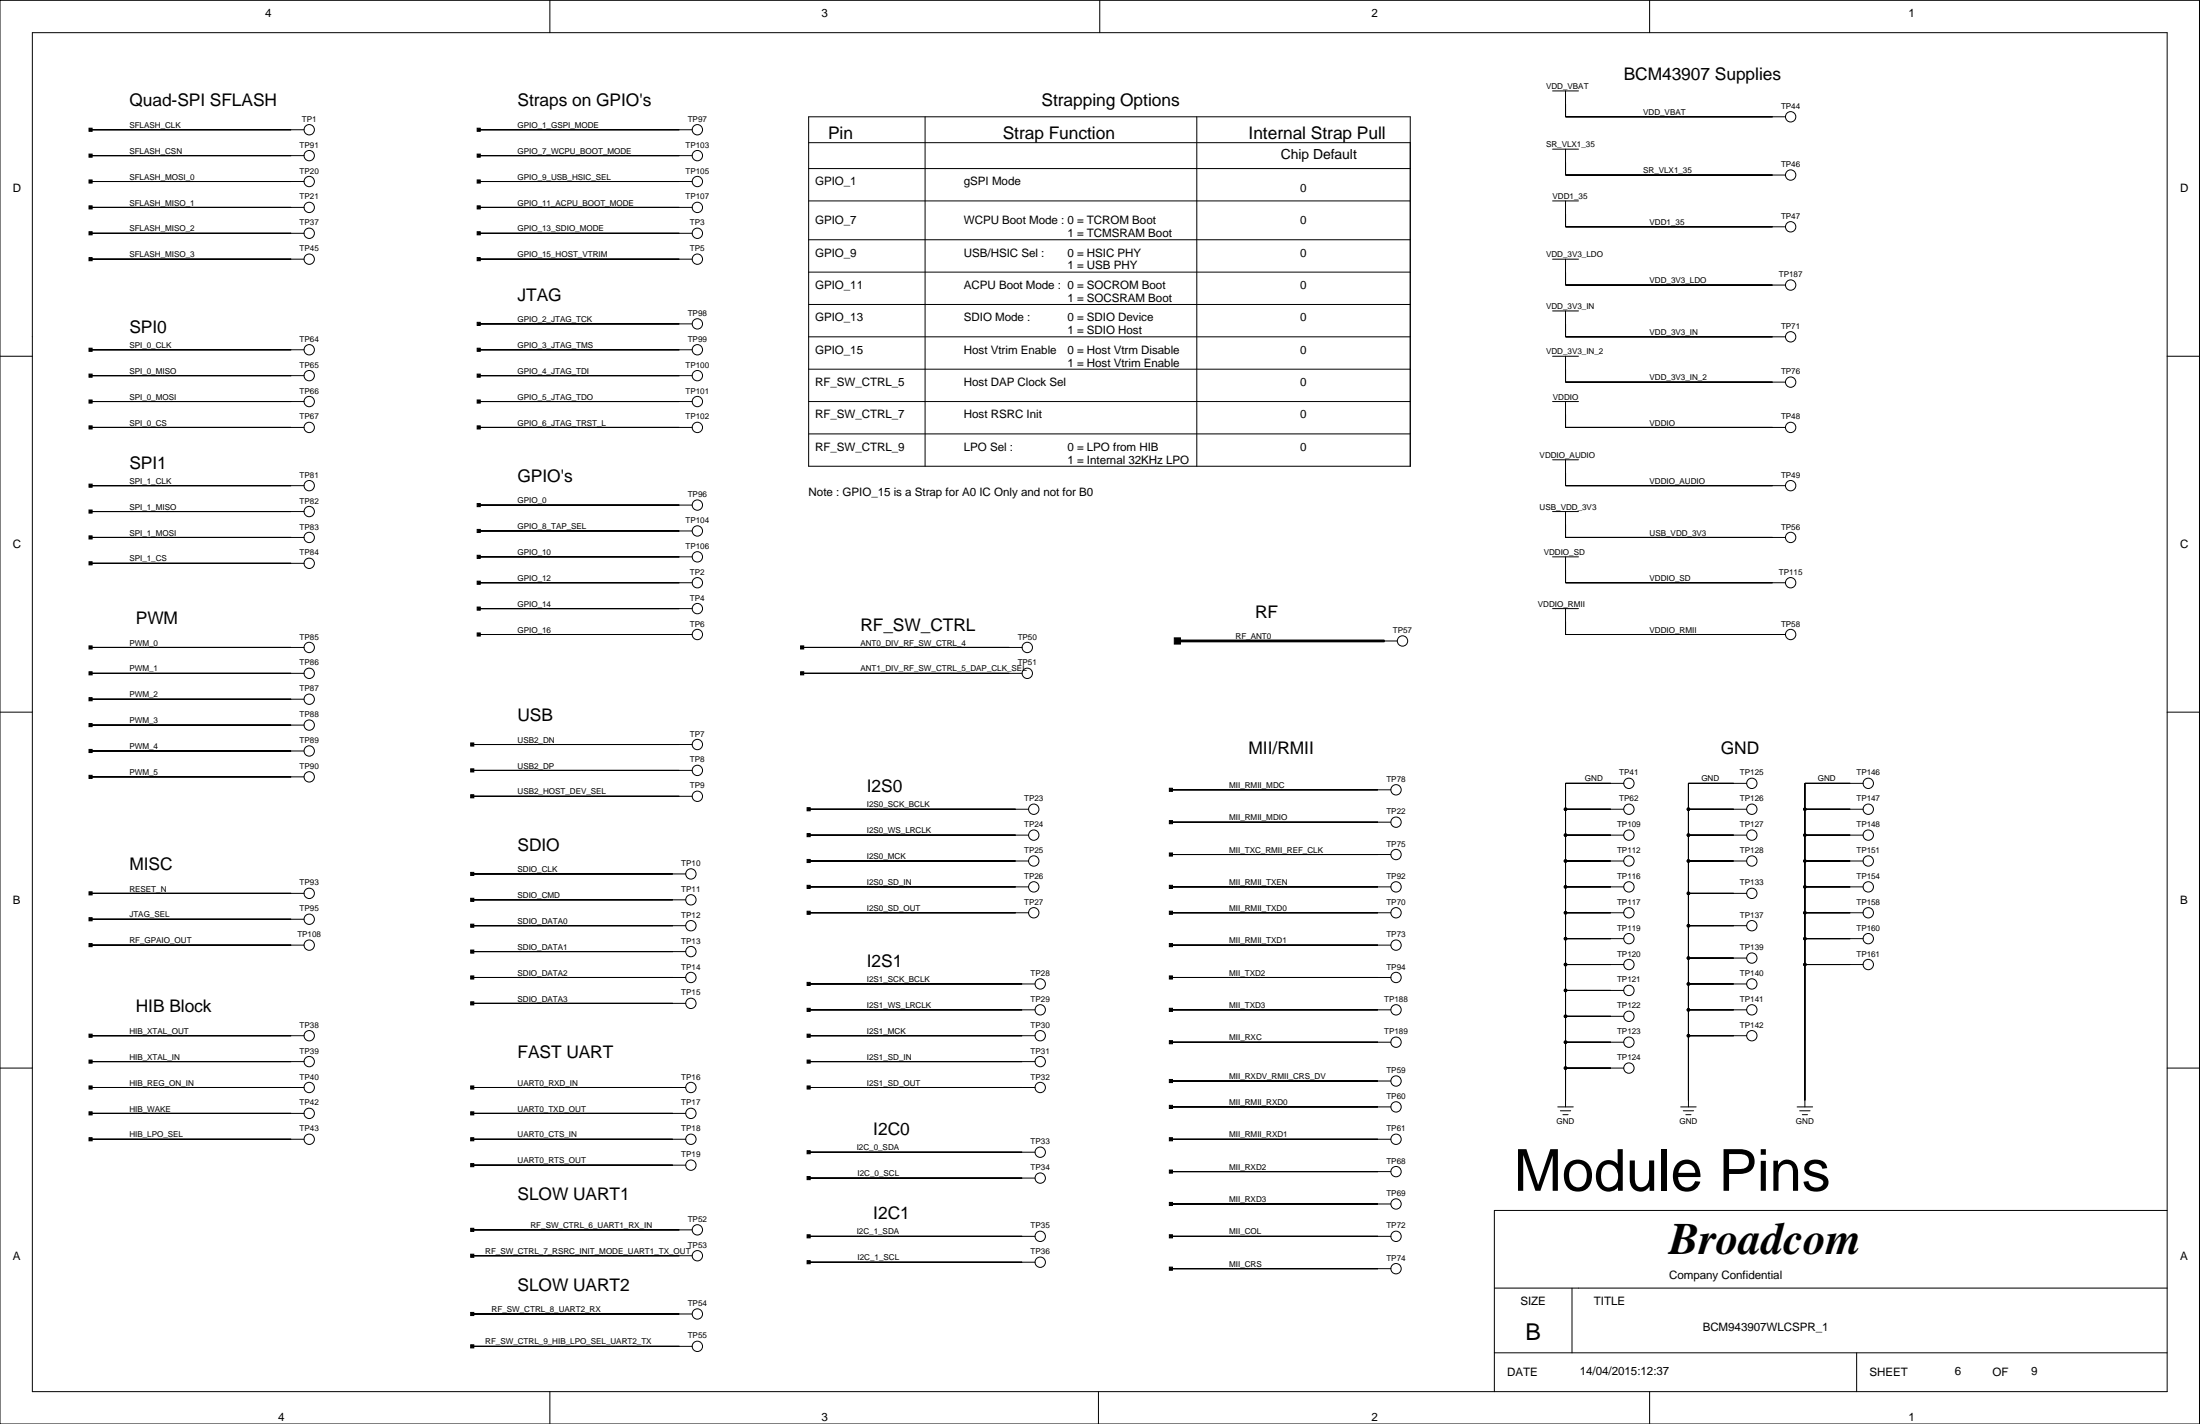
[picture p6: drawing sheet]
<svg xmlns="http://www.w3.org/2000/svg" width="432mm" height="279mm" viewBox="0 0 432 279" stroke-linecap="round" stroke-linejoin="round" font-family="sans-serif">
<g fill="none" stroke="#000" stroke-width=".2">
<path d="M0 .1h431.7v279.3h-431.7zM6.3 6.4h419.1v266.7h-419.1zM107.9 .1v6.3M215.9 .1v6.3M304.7 17.8h5.1M307.3 17.8v5.1h43.1M323.8 .1v6.3M17.8 25.5h41.9M17.8 35.6h41.9M17.8 30.5h41.9M94 25.5h41.9M94 35.6h41.9"/>
<path d="M94 30.5h41.9M158.7 22.9h118.1v68.6h-118.1zM158.7 28h118.1M158.7 33.1h118.1M158.7 39.4h118.1M181.6 22.9v68.6M234.9 22.9v68.6M304.7 39.4h5.1M304.7 29.3h5.1M307.3 29.3v5h43.1M307.3 39.4v5.1h43.1M17.8 40.7h41.9"/>
<path d="M17.8 45.8h41.9M17.8 50.9h41.9M94 40.7h41.9M94 45.8h41.9M94 50.9h41.9M158.7 47h118.1M158.7 53.4h118.1M158.7 59.7h118.1M304.7 50.9h5.1M307.3 50.9v5h43.1M0 69.9h6.3M17.8 68.6h41.9"/>
<path d="M17.8 73.7h41.9M17.8 78.8h41.9M94 68.6h41.9M94 73.7h41.9M94 78.8h41.9M94 63.5h41.9M158.7 78.8h118.1M158.7 66.1h118.1M158.7 72.4h118.1M304.7 69.9h5.1M304.7 78.8h5.1M304.7 61h5.1"/>
<path d="M307.3 78.8v5.1h43.1M307.3 61v5.1h43.1M307.3 69.9v5.1h43.1M425.4 69.9h6.3M17.8 95.3h41.9M17.8 83.9h41.9M94 83.9h41.9M94 99.1h41.9M158.7 85.1h118.1M304.7 90.2h5.1M307.3 90.2v5.1h43.1M17.8 110.5h41.9"/>
<path d="M17.8 100.4h41.9M17.8 105.4h41.9M94 109.3h41.9M94 104.2h41.9M94 114.3h41.9M94 119.4h41.9M304.7 100.4h5.1M304.7 109.3h5.1M304.7 119.4h5.1M307.3 100.4v5h43.1M307.3 109.3v5h43.1M307.3 119.4v5.1h43.1"/>
<path d="M0 139.7h6.3M17.8 132.1h41.9M17.8 127h41.9M17.8 137.2h41.9M94 124.5h41.9M157.4 132.1h43.2M157.4 127h43.2M271.7 125.8h2.6M425.4 139.7h6.3M17.8 152.4h41.9M17.8 142.3h41.9M17.8 147.3h41.9"/>
<path d="M92.7 151.2h43.2M92.7 156.2h43.2M92.7 146.1h43.2M158.7 158.8h43.2M229.8 155h43.2M307.3 158.8h11.4M318.7 153.7h-11.4v63.5M331.4 158.8h11.4M342.8 153.7h-11.4v63.5M354.2 158.8h11.5M365.7 153.7h-11.5v63.5M17.8 175.3h41.9"/>
<path d="M92.7 176.6h41.9M92.7 171.5h41.9M158.7 168.9h43.2M158.7 174h43.2M158.7 179.1h43.2M158.7 163.9h43.2M229.8 174h43.2M229.8 179.1h43.2M229.8 161.3h43.2M229.8 167.7h43.2M307.3 168.9h11.4M307.3 174h11.4"/>
<path d="M307.3 179.1h11.4M307.3 163.9h11.4M331.4 175.3h11.4M331.4 168.9h11.4M331.4 163.9h11.4M354.2 168.9h11.5M354.2 174h11.5M354.2 179.1h11.5M354.2 163.9h11.5M17.8 180.4h41.9M17.8 185.4h41.9M92.7 191.8h41.9"/>
<path d="M92.7 181.6h41.9M92.7 196.9h41.9M92.7 186.7h41.9M158.7 193.1h44.5M158.7 198.1h44.5M229.8 191.8h43.2M229.8 198.1h43.2M229.8 185.4h43.2M307.3 184.2h11.4M307.3 189.3h11.4M307.3 194.3h11.4M307.3 199.4h11.4"/>
<path d="M331.4 181.6h11.4M331.4 193.1h11.4M331.4 198.1h11.4M331.4 188h11.4M354.2 184.2h11.5M354.2 189.3h11.5M0 209.6h6.3M17.8 213.4h41.9M17.8 218.5h41.9M17.8 203.2h41.9M17.8 208.3h41.9M92.7 213.4h41.9"/>
<path d="M92.7 218.5h41.9M158.7 213.4h44.5M158.7 203.2h44.5M158.7 208.3h44.5M229.8 217.2h43.2M229.8 204.5h43.2M229.8 212.1h43.2M305.7 217.2h3.1M306.3 217.9h2M306.8 218.7h1M307.3 209.6h11.4M307.3 204.5h11.4"/>
<path d="M329.9 217.2h3M330.4 217.9h2M330.9 218.7h1M331.4 203.2h11.4M352.7 217.2h3.1M353.2 217.9h2.1M353.7 218.7h1.1M425.4 209.6h6.3M17.8 223.5h41.9M92.7 228.6h41.9M92.7 223.5h41.9M158.7 231.2h44.5"/>
<path d="M158.7 226.1h44.5M229.8 223.5h43.2M229.8 229.9h43.2M229.8 236.2h43.2M425.4 237.5h-132.1v35.6M92.7 246.4h43.2M92.7 241.3h43.2M92.7 257.8h43.2M158.7 242.6h44.5M158.7 247.7h44.5M229.8 242.6h43.2M229.8 248.9h43.2"/>
<path d="M293.3 252.7h132.1M308.5 252.7v12.7M92.7 264.2h43.2M107.9 273.1v6.3M215.6 273.1v6.3M293.3 265.4h132.1M323.8 273.1v6.3M364.4 265.4v7.7"/>
<circle cx="60.7" cy="30.5" r="1.02"/>
<circle cx="60.7" cy="35.6" r="1.02"/>
<circle cx="60.7" cy="25.5" r="1.02"/>
<circle cx="136.9" cy="30.5" r="1.02"/>
<circle cx="136.9" cy="35.6" r="1.02"/>
<circle cx="136.9" cy="25.5" r="1.02"/>
<circle cx="351.5" cy="22.9" r="1.02"/>
<circle cx="351.5" cy="34.3" r="1.02"/>
<circle cx="60.7" cy="50.9" r="1.02"/>
<circle cx="60.7" cy="40.7" r="1.02"/>
<circle cx="60.7" cy="45.8" r="1.02"/>
<circle cx="136.9" cy="50.9" r="1.02"/>
<circle cx="136.9" cy="40.7" r="1.02"/>
<circle cx="136.9" cy="45.8" r="1.02"/>
<circle cx="351.5" cy="44.5" r="1.02"/>
<circle cx="351.5" cy="55.9" r="1.02"/>
<circle cx="60.7" cy="78.8" r="1.02"/>
<circle cx="60.7" cy="68.6" r="1.02"/>
<circle cx="60.7" cy="73.7" r="1.02"/>
<circle cx="136.9" cy="78.8" r="1.02"/>
<circle cx="136.9" cy="63.5" r="1.02"/>
<circle cx="136.9" cy="68.6" r="1.02"/>
<circle cx="136.9" cy="73.7" r="1.02"/>
<circle cx="351.5" cy="66.1" r="1.02"/>
<circle cx="351.5" cy="75" r="1.02"/>
<circle cx="60.7" cy="83.9" r="1.02"/>
<circle cx="60.7" cy="95.3" r="1.02"/>
<circle cx="136.9" cy="83.9" r="1.02"/>
<circle cx="136.9" cy="99.1" r="1.02"/>
<circle cx="351.5" cy="83.9" r="1.02"/>
<circle cx="351.5" cy="95.3" r="1.02"/>
<circle cx="60.7" cy="100.4" r="1.02"/>
<circle cx="60.7" cy="105.4" r="1.02"/>
<circle cx="60.7" cy="110.5" r="1.02"/>
<circle cx="136.9" cy="114.3" r="1.02"/>
<circle cx="136.9" cy="119.4" r="1.02"/>
<circle cx="136.9" cy="104.2" r="1.02"/>
<circle cx="136.9" cy="109.3" r="1.02"/>
<circle cx="351.5" cy="114.3" r="1.02"/>
<circle cx="351.5" cy="105.4" r="1.02"/>
<circle cx="60.7" cy="127" r="1.02"/>
<circle cx="60.7" cy="132.1" r="1.02"/>
<circle cx="60.7" cy="137.2" r="1.02"/>
<circle cx="136.9" cy="124.5" r="1.02"/>
<circle cx="201.6" cy="127" r="1.02"/>
<circle cx="201.6" cy="132.1" r="1.02"/>
<circle cx="275.3" cy="125.8" r="1.02"/>
<circle cx="351.5" cy="124.5" r="1.02"/>
<circle cx="60.7" cy="142.3" r="1.02"/>
<circle cx="60.7" cy="147.3" r="1.02"/>
<circle cx="60.7" cy="152.4" r="1.02"/>
<circle cx="136.9" cy="156.2" r="1.02"/>
<circle cx="136.9" cy="151.2" r="1.02"/>
<circle cx="136.9" cy="146.1" r="1.02"/>
<circle cx="202.9" cy="158.8" r="1.02"/>
<circle cx="274" cy="155" r="1.02"/>
<circle cx="307.3" cy="158.8" r=".25"/>
<circle cx="319.7" cy="153.7" r="1.02"/>
<circle cx="319.7" cy="158.8" r="1.02"/>
<circle cx="331.4" cy="158.8" r=".25"/>
<circle cx="343.8" cy="153.7" r="1.02"/>
<circle cx="343.8" cy="158.8" r="1.02"/>
<circle cx="354.2" cy="158.8" r=".25"/>
<circle cx="366.7" cy="153.7" r="1.02"/>
<circle cx="366.7" cy="158.8" r="1.02"/>
<circle cx="60.7" cy="175.3" r="1.02"/>
<circle cx="135.6" cy="171.5" r="1.02"/>
<circle cx="135.6" cy="176.6" r="1.02"/>
<circle cx="202.9" cy="163.9" r="1.02"/>
<circle cx="202.9" cy="179.1" r="1.02"/>
<circle cx="202.9" cy="168.9" r="1.02"/>
<circle cx="202.9" cy="174" r="1.02"/>
<circle cx="274" cy="179.1" r="1.02"/>
<circle cx="274" cy="161.3" r="1.02"/>
<circle cx="274" cy="167.7" r="1.02"/>
<circle cx="274" cy="174" r="1.02"/>
<circle cx="307.3" cy="168.9" r=".25"/>
<circle cx="307.3" cy="179.1" r=".25"/>
<circle cx="307.3" cy="174" r=".25"/>
<circle cx="307.3" cy="163.9" r=".25"/>
<circle cx="319.7" cy="179.1" r="1.02"/>
<circle cx="319.7" cy="163.9" r="1.02"/>
<circle cx="319.7" cy="168.9" r="1.02"/>
<circle cx="319.7" cy="174" r="1.02"/>
<circle cx="331.4" cy="175.3" r=".25"/>
<circle cx="331.4" cy="168.9" r=".25"/>
<circle cx="331.4" cy="163.9" r=".25"/>
<circle cx="343.8" cy="163.9" r="1.02"/>
<circle cx="343.8" cy="168.9" r="1.02"/>
<circle cx="343.8" cy="175.3" r="1.02"/>
<circle cx="354.2" cy="174" r=".25"/>
<circle cx="354.2" cy="179.1" r=".25"/>
<circle cx="354.2" cy="163.9" r=".25"/>
<circle cx="354.2" cy="168.9" r=".25"/>
<circle cx="366.7" cy="179.1" r="1.02"/>
<circle cx="366.7" cy="163.9" r="1.02"/>
<circle cx="366.7" cy="168.9" r="1.02"/>
<circle cx="366.7" cy="174" r="1.02"/>
<circle cx="60.7" cy="185.4" r="1.02"/>
<circle cx="60.7" cy="180.4" r="1.02"/>
<circle cx="135.6" cy="191.8" r="1.02"/>
<circle cx="135.6" cy="196.9" r="1.02"/>
<circle cx="135.6" cy="181.6" r="1.02"/>
<circle cx="135.6" cy="186.7" r="1.02"/>
<circle cx="204.2" cy="193.1" r="1.02"/>
<circle cx="204.2" cy="198.1" r="1.02"/>
<circle cx="274" cy="191.8" r="1.02"/>
<circle cx="274" cy="185.4" r="1.02"/>
<circle cx="274" cy="198.1" r="1.02"/>
<circle cx="307.3" cy="189.3" r=".25"/>
<circle cx="307.3" cy="194.3" r=".25"/>
<circle cx="307.3" cy="199.4" r=".25"/>
<circle cx="307.3" cy="184.2" r=".25"/>
<circle cx="319.7" cy="199.4" r="1.02"/>
<circle cx="319.7" cy="184.2" r="1.02"/>
<circle cx="319.7" cy="189.3" r="1.02"/>
<circle cx="319.7" cy="194.3" r="1.02"/>
<circle cx="331.4" cy="193.1" r=".25"/>
<circle cx="331.4" cy="181.6" r=".25"/>
<circle cx="331.4" cy="188" r=".25"/>
<circle cx="331.4" cy="198.1" r=".25"/>
<circle cx="343.8" cy="193.1" r="1.02"/>
<circle cx="343.8" cy="198.1" r="1.02"/>
<circle cx="343.8" cy="181.6" r="1.02"/>
<circle cx="343.8" cy="188" r="1.02"/>
<circle cx="354.2" cy="189.3" r=".25"/>
<circle cx="354.2" cy="184.2" r=".25"/>
<circle cx="366.7" cy="184.2" r="1.02"/>
<circle cx="366.7" cy="189.3" r="1.02"/>
<circle cx="60.7" cy="213.4" r="1.02"/>
<circle cx="60.7" cy="203.2" r="1.02"/>
<circle cx="60.7" cy="218.5" r="1.02"/>
<circle cx="60.7" cy="208.3" r="1.02"/>
<circle cx="135.6" cy="213.4" r="1.02"/>
<circle cx="135.6" cy="218.5" r="1.02"/>
<circle cx="204.2" cy="213.4" r="1.02"/>
<circle cx="204.2" cy="203.2" r="1.02"/>
<circle cx="204.2" cy="208.3" r="1.02"/>
<circle cx="274" cy="204.5" r="1.02"/>
<circle cx="274" cy="217.2" r="1.02"/>
<circle cx="274" cy="212.1" r="1.02"/>
<circle cx="307.3" cy="209.6" r=".25"/>
<circle cx="307.3" cy="204.5" r=".25"/>
<circle cx="319.7" cy="204.5" r="1.02"/>
<circle cx="319.7" cy="209.6" r="1.02"/>
<circle cx="331.4" cy="203.2" r=".25"/>
<circle cx="343.8" cy="203.2" r="1.02"/>
<circle cx="60.7" cy="223.5" r="1.02"/>
<circle cx="135.6" cy="228.6" r="1.02"/>
<circle cx="135.6" cy="223.5" r="1.02"/>
<circle cx="204.2" cy="226.1" r="1.02"/>
<circle cx="204.2" cy="231.2" r="1.02"/>
<circle cx="274" cy="236.2" r="1.02"/>
<circle cx="274" cy="223.5" r="1.02"/>
<circle cx="274" cy="229.9" r="1.02"/>
<circle cx="136.9" cy="241.3" r="1.02"/>
<circle cx="136.9" cy="246.4" r="1.02"/>
<circle cx="136.9" cy="257.8" r="1.02"/>
<circle cx="204.2" cy="247.7" r="1.02"/>
<circle cx="204.2" cy="242.6" r="1.02"/>
<circle cx="274" cy="248.9" r="1.02"/>
<circle cx="274" cy="242.6" r="1.02"/>
<circle cx="136.9" cy="264.2" r="1.02"/>
</g>
<g fill="#000" stroke="#000" stroke-width=".2">
<path d="M17.5 25.2h.6v.6h-.6z" fill-rule="evenodd"/>
<path d="M17.5 35.3h.6v.6h-.6z" fill-rule="evenodd"/>
<path d="M17.5 30.2h.6v.6h-.6z" fill-rule="evenodd"/>
<path d="M17.8 25.5h39.3z" fill-rule="evenodd"/>
<path d="M17.8 35.6h39.3z" fill-rule="evenodd"/>
<path d="M17.8 30.5h39.3z" fill-rule="evenodd"/>
<path d="M93.7 25.2h.6v.6h-.6z" fill-rule="evenodd"/>
<path d="M93.7 30.2h.6v.6h-.6z" fill-rule="evenodd"/>
<path d="M93.7 35.3h.6v.6h-.6z" fill-rule="evenodd"/>
<path d="M94 25.5h39.3z" fill-rule="evenodd"/>
<path d="M94 30.5h39.3z" fill-rule="evenodd"/>
<path d="M94 35.6h39.3z" fill-rule="evenodd"/>
<path d="M307.3 20.4v2.5z" fill-rule="evenodd"/>
<path d="M307.3 31.8v2.5z" fill-rule="evenodd"/>
<path d="M307.3 22.9h40.6z" fill-rule="evenodd"/>
<path d="M307.3 34.3h40.6z" fill-rule="evenodd"/>
<path d="M17.5 40.4h.6v.6h-.6z" fill-rule="evenodd"/>
<path d="M17.5 45.5h.6v.6h-.6z" fill-rule="evenodd"/>
<path d="M17.5 50.5h.6v.7h-.6z" fill-rule="evenodd"/>
<path d="M17.8 40.7h39.3z" fill-rule="evenodd"/>
<path d="M17.8 45.8h39.3z" fill-rule="evenodd"/>
<path d="M17.8 50.9h39.3z" fill-rule="evenodd"/>
<path d="M93.7 45.5h.6v.6h-.6z" fill-rule="evenodd"/>
<path d="M93.7 40.4h.6v.6h-.6z" fill-rule="evenodd"/>
<path d="M93.7 50.5h.6v.7h-.6z" fill-rule="evenodd"/>
<path d="M94 45.8h39.3z" fill-rule="evenodd"/>
<path d="M94 40.7h39.3z" fill-rule="evenodd"/>
<path d="M94 50.9h39.3z" fill-rule="evenodd"/>
<path d="M307.3 42v2.5z" fill-rule="evenodd"/>
<path d="M307.3 53.4v2.5z" fill-rule="evenodd"/>
<path d="M307.3 44.5h40.6z" fill-rule="evenodd"/>
<path d="M307.3 55.9h40.6z" fill-rule="evenodd"/>
<path d="M17.5 68.3h.6v.6h-.6z" fill-rule="evenodd"/>
<path d="M17.5 73.4h.6v.6h-.6z" fill-rule="evenodd"/>
<path d="M17.5 78.5h.6v.6h-.6z" fill-rule="evenodd"/>
<path d="M17.8 68.6h39.3z" fill-rule="evenodd"/>
<path d="M17.8 73.7h39.3z" fill-rule="evenodd"/>
<path d="M17.8 78.8h39.3z" fill-rule="evenodd"/>
<path d="M93.7 63.2h.6v.7h-.6z" fill-rule="evenodd"/>
<path d="M93.7 68.3h.6v.6h-.6z" fill-rule="evenodd"/>
<path d="M93.7 78.5h.6v.6h-.6z" fill-rule="evenodd"/>
<path d="M93.7 73.4h.6v.6h-.6z" fill-rule="evenodd"/>
<path d="M94 63.5h39.3z" fill-rule="evenodd"/>
<path d="M94 68.6h39.3z" fill-rule="evenodd"/>
<path d="M94 78.8h39.3z" fill-rule="evenodd"/>
<path d="M94 73.7h39.3z" fill-rule="evenodd"/>
<path d="M307.3 63.5v2.6z" fill-rule="evenodd"/>
<path d="M307.3 72.4v2.6z" fill-rule="evenodd"/>
<path d="M307.3 66.1h40.6z" fill-rule="evenodd"/>
<path d="M307.3 75h40.6z" fill-rule="evenodd"/>
<path d="M17.5 95h.6v.6h-.6z" fill-rule="evenodd"/>
<path d="M17.5 83.6h.6v.6h-.6z" fill-rule="evenodd"/>
<path d="M17.8 95.3h39.3z" fill-rule="evenodd"/>
<path d="M17.8 83.9h39.3z" fill-rule="evenodd"/>
<path d="M93.7 98.8h.6v.6h-.6z" fill-rule="evenodd"/>
<path d="M93.7 83.6h.6v.6h-.6z" fill-rule="evenodd"/>
<path d="M94 99.1h39.3z" fill-rule="evenodd"/>
<path d="M94 83.9h39.3z" fill-rule="evenodd"/>
<path d="M307.3 81.3v2.6z" fill-rule="evenodd"/>
<path d="M307.3 92.8v2.5z" fill-rule="evenodd"/>
<path d="M307.3 83.9h40.6z" fill-rule="evenodd"/>
<path d="M307.3 95.3h40.6z" fill-rule="evenodd"/>
<path d="M17.5 110.2h.6v.6h-.6z" fill-rule="evenodd"/>
<path d="M17.5 100.1h.6v.6h-.6z" fill-rule="evenodd"/>
<path d="M17.5 105.1h.6v.7h-.6z" fill-rule="evenodd"/>
<path d="M17.8 110.5h39.3z" fill-rule="evenodd"/>
<path d="M17.8 100.4h39.3z" fill-rule="evenodd"/>
<path d="M17.8 105.4h39.3z" fill-rule="evenodd"/>
<path d="M93.7 109h.6v.6h-.6z" fill-rule="evenodd"/>
<path d="M93.7 103.9h.6v.6h-.6z" fill-rule="evenodd"/>
<path d="M93.7 114h.6v.6h-.6z" fill-rule="evenodd"/>
<path d="M93.7 119.1h.6v.6h-.6z" fill-rule="evenodd"/>
<path d="M94 109.3h39.3z" fill-rule="evenodd"/>
<path d="M94 104.2h39.3z" fill-rule="evenodd"/>
<path d="M94 114.3h39.3z" fill-rule="evenodd"/>
<path d="M94 119.4h39.3z" fill-rule="evenodd"/>
<path d="M307.3 102.9v2.5z" fill-rule="evenodd"/>
<path d="M307.3 111.8v2.5z" fill-rule="evenodd"/>
<path d="M307.3 105.4h40.6z" fill-rule="evenodd"/>
<path d="M307.3 114.3h40.6z" fill-rule="evenodd"/>
<path d="M17.5 131.8h.6v.6h-.6z" fill-rule="evenodd"/>
<path d="M17.5 126.7h.6v.6h-.6z" fill-rule="evenodd"/>
<path d="M17.5 136.9h.6v.6h-.6z" fill-rule="evenodd"/>
<path d="M17.8 132.1h39.3z" fill-rule="evenodd"/>
<path d="M17.8 127h39.3z" fill-rule="evenodd"/>
<path d="M17.8 137.2h39.3z" fill-rule="evenodd"/>
<path d="M93.7 124.2h.6v.6h-.6z" fill-rule="evenodd"/>
<path d="M94 124.5h39.3z" fill-rule="evenodd"/>
<path d="M157.1 126.7h.6v.6h-.6z" fill-rule="evenodd"/>
<path d="M157.1 131.8h.6v.6h-.6z" fill-rule="evenodd"/>
<path d="M157.4 127h40.7z" fill-rule="evenodd"/>
<path d="M157.4 132.1h40.7z" fill-rule="evenodd"/>
<path d="M230.5 125.2h1.2v1.2h-1.2z" fill-rule="evenodd"/>
<path d="M307.3 122v2.5z" fill-rule="evenodd"/>
<path d="M307.3 124.5h40.6z" fill-rule="evenodd"/>
<path d="M17.5 152.1h.6v.6h-.6z" fill-rule="evenodd"/>
<path d="M17.5 142h.6v.6h-.6z" fill-rule="evenodd"/>
<path d="M17.5 147h.6v.7h-.6z" fill-rule="evenodd"/>
<path d="M17.8 152.4h39.3z" fill-rule="evenodd"/>
<path d="M17.8 142.3h39.3z" fill-rule="evenodd"/>
<path d="M17.8 147.3h39.3z" fill-rule="evenodd"/>
<path d="M92.4 150.9h.6v.6h-.6z" fill-rule="evenodd"/>
<path d="M92.4 155.9h.6v.6h-.6z" fill-rule="evenodd"/>
<path d="M92.4 145.8h.6v.6h-.6z" fill-rule="evenodd"/>
<path d="M92.7 151.2h40.6z" fill-rule="evenodd"/>
<path d="M92.7 156.2h40.6z" fill-rule="evenodd"/>
<path d="M92.7 146.1h40.6z" fill-rule="evenodd"/>
<path d="M158.4 158.5h.6v.6h-.6z" fill-rule="evenodd"/>
<path d="M158.7 158.8h40.6z" fill-rule="evenodd"/>
<path d="M229.5 154.7h.6v.6h-.6z" fill-rule="evenodd"/>
<path d="M229.8 155h40.6z" fill-rule="evenodd"/>
<path d="M307.3 158.8v5.1z" fill-rule="evenodd"/>
<path d="M307.3 153.7v5.1z" fill-rule="evenodd"/>
<path d="M307.3 158.8h8.9z" fill-rule="evenodd"/>
<path d="M307.3 153.7h8.9z" fill-rule="evenodd"/>
<path d="M331.4 153.7v5.1z" fill-rule="evenodd"/>
<path d="M331.4 158.8v5.1z" fill-rule="evenodd"/>
<path d="M331.4 158.8h8.9z" fill-rule="evenodd"/>
<path d="M331.4 153.7h8.9z" fill-rule="evenodd"/>
<path d="M354.2 153.7v5.1z" fill-rule="evenodd"/>
<path d="M354.2 158.8v5.1z" fill-rule="evenodd"/>
<path d="M354.2 153.7h8.9z" fill-rule="evenodd"/>
<path d="M354.2 158.8h8.9z" fill-rule="evenodd"/>
<path d="M17.5 175h.6v.6h-.6z" fill-rule="evenodd"/>
<path d="M17.8 175.3h39.3z" fill-rule="evenodd"/>
<path d="M92.4 176.2h.6v.7h-.6z" fill-rule="evenodd"/>
<path d="M92.4 171.2h.6v.6h-.6z" fill-rule="evenodd"/>
<path d="M92.7 176.6h39.4z" fill-rule="evenodd"/>
<path d="M92.7 171.5h39.4z" fill-rule="evenodd"/>
<path d="M158.4 168.6h.6v.6h-.6z" fill-rule="evenodd"/>
<path d="M158.4 173.7h.6v.6h-.6z" fill-rule="evenodd"/>
<path d="M158.4 178.8h.6v.6h-.6z" fill-rule="evenodd"/>
<path d="M158.4 163.6h.6v.6h-.6z" fill-rule="evenodd"/>
<path d="M158.7 168.9h40.6z" fill-rule="evenodd"/>
<path d="M158.7 174h40.6z" fill-rule="evenodd"/>
<path d="M158.7 179.1h40.6z" fill-rule="evenodd"/>
<path d="M158.7 163.9h40.6z" fill-rule="evenodd"/>
<path d="M229.5 161h.6v.6h-.6z" fill-rule="evenodd"/>
<path d="M229.5 167.4h.6v.6h-.6z" fill-rule="evenodd"/>
<path d="M229.5 173.7h.6v.6h-.6z" fill-rule="evenodd"/>
<path d="M229.5 178.8h.6v.6h-.6z" fill-rule="evenodd"/>
<path d="M229.8 161.3h40.6z" fill-rule="evenodd"/>
<path d="M229.8 167.7h40.6z" fill-rule="evenodd"/>
<path d="M229.8 174h40.6z" fill-rule="evenodd"/>
<path d="M229.8 179.1h40.6z" fill-rule="evenodd"/>
<path d="M307.3 179.1v5.1z" fill-rule="evenodd"/>
<path d="M307.3 174v5.1z" fill-rule="evenodd"/>
<path d="M307.3 168.9v5.1z" fill-rule="evenodd"/>
<path d="M307.3 163.9v5z" fill-rule="evenodd"/>
<path d="M307.3 163.9h8.9z" fill-rule="evenodd"/>
<path d="M307.3 179.1h8.9z" fill-rule="evenodd"/>
<path d="M307.3 174h8.9z" fill-rule="evenodd"/>
<path d="M307.3 168.9h8.9z" fill-rule="evenodd"/>
<path d="M331.4 168.9v6.4z" fill-rule="evenodd"/>
<path d="M331.4 163.9v5z" fill-rule="evenodd"/>
<path d="M331.4 175.3v6.3z" fill-rule="evenodd"/>
<path d="M331.4 168.9h8.9z" fill-rule="evenodd"/>
<path d="M331.4 163.9h8.9z" fill-rule="evenodd"/>
<path d="M331.4 175.3h8.9z" fill-rule="evenodd"/>
<path d="M354.2 163.9v5z" fill-rule="evenodd"/>
<path d="M354.2 179.1v5.1z" fill-rule="evenodd"/>
<path d="M354.2 174v5.1z" fill-rule="evenodd"/>
<path d="M354.2 168.9v5.1z" fill-rule="evenodd"/>
<path d="M354.2 163.9h8.9z" fill-rule="evenodd"/>
<path d="M354.2 179.1h8.9z" fill-rule="evenodd"/>
<path d="M354.2 174h8.9z" fill-rule="evenodd"/>
<path d="M354.2 168.9h8.9z" fill-rule="evenodd"/>
<path d="M17.5 180.1h.6v.6h-.6z" fill-rule="evenodd"/>
<path d="M17.5 185.1h.6v.6h-.6z" fill-rule="evenodd"/>
<path d="M17.8 180.4h39.3z" fill-rule="evenodd"/>
<path d="M17.8 185.4h39.3z" fill-rule="evenodd"/>
<path d="M92.4 191.5h.6v.6h-.6z" fill-rule="evenodd"/>
<path d="M92.4 181.3h.6v.6h-.6z" fill-rule="evenodd"/>
<path d="M92.4 196.6h.6v.6h-.6z" fill-rule="evenodd"/>
<path d="M92.4 186.4h.6v.6h-.6z" fill-rule="evenodd"/>
<path d="M92.7 191.8h39.4z" fill-rule="evenodd"/>
<path d="M92.7 181.6h39.4z" fill-rule="evenodd"/>
<path d="M92.7 196.9h39.4z" fill-rule="evenodd"/>
<path d="M92.7 186.7h39.4z" fill-rule="evenodd"/>
<path d="M158.4 192.8h.6v.6h-.6z" fill-rule="evenodd"/>
<path d="M158.4 197.8h.6v.6h-.6z" fill-rule="evenodd"/>
<path d="M158.7 193.1h41.9z" fill-rule="evenodd"/>
<path d="M158.7 198.1h41.9z" fill-rule="evenodd"/>
<path d="M229.5 185.1h.6v.6h-.6z" fill-rule="evenodd"/>
<path d="M229.5 191.5h.6v.6h-.6z" fill-rule="evenodd"/>
<path d="M229.5 197.8h.6v.6h-.6z" fill-rule="evenodd"/>
<path d="M229.8 185.4h40.6z" fill-rule="evenodd"/>
<path d="M229.8 191.8h40.6z" fill-rule="evenodd"/>
<path d="M229.8 198.1h40.6z" fill-rule="evenodd"/>
<path d="M307.3 199.4v5.1z" fill-rule="evenodd"/>
<path d="M307.3 194.3v5.1z" fill-rule="evenodd"/>
<path d="M307.3 189.3v5z" fill-rule="evenodd"/>
<path d="M307.3 184.2v5.1z" fill-rule="evenodd"/>
<path d="M307.3 199.4h8.9z" fill-rule="evenodd"/>
<path d="M307.3 194.3h8.9z" fill-rule="evenodd"/>
<path d="M307.3 189.3h8.9z" fill-rule="evenodd"/>
<path d="M307.3 184.2h8.9z" fill-rule="evenodd"/>
<path d="M331.4 198.1v5.1z" fill-rule="evenodd"/>
<path d="M331.4 193.1v5z" fill-rule="evenodd"/>
<path d="M331.4 181.6v6.4z" fill-rule="evenodd"/>
<path d="M331.4 188v5.1z" fill-rule="evenodd"/>
<path d="M331.4 198.1h8.9z" fill-rule="evenodd"/>
<path d="M331.4 181.6h8.9z" fill-rule="evenodd"/>
<path d="M331.4 188h8.9z" fill-rule="evenodd"/>
<path d="M331.4 193.1h8.9z" fill-rule="evenodd"/>
<path d="M354.2 189.3v26.6z" fill-rule="evenodd"/>
<path d="M354.2 184.2v5.1z" fill-rule="evenodd"/>
<path d="M354.2 189.3h8.9z" fill-rule="evenodd"/>
<path d="M354.2 184.2h8.9z" fill-rule="evenodd"/>
<path d="M17.5 208h.6v.6h-.6z" fill-rule="evenodd"/>
<path d="M17.5 218.1h.6v.7h-.6z" fill-rule="evenodd"/>
<path d="M17.5 202.9h.6v.6h-.6z" fill-rule="evenodd"/>
<path d="M17.5 213.1h.6v.6h-.6z" fill-rule="evenodd"/>
<path d="M17.8 208.3h39.3z" fill-rule="evenodd"/>
<path d="M17.8 218.5h39.3z" fill-rule="evenodd"/>
<path d="M17.8 203.2h39.3z" fill-rule="evenodd"/>
<path d="M17.8 213.4h39.3z" fill-rule="evenodd"/>
<path d="M92.4 213.1h.6v.6h-.6z" fill-rule="evenodd"/>
<path d="M92.4 218.1h.6v.7h-.6z" fill-rule="evenodd"/>
<path d="M92.7 213.4h39.4z" fill-rule="evenodd"/>
<path d="M92.7 218.5h39.4z" fill-rule="evenodd"/>
<path d="M158.4 202.9h.6v.6h-.6z" fill-rule="evenodd"/>
<path d="M158.4 208h.6v.6h-.6z" fill-rule="evenodd"/>
<path d="M158.4 213.1h.6v.6h-.6z" fill-rule="evenodd"/>
<path d="M158.7 203.2h41.9z" fill-rule="evenodd"/>
<path d="M158.7 208.3h41.9z" fill-rule="evenodd"/>
<path d="M158.7 213.4h41.9z" fill-rule="evenodd"/>
<path d="M229.5 204.2h.6v.6h-.6z" fill-rule="evenodd"/>
<path d="M229.5 211.8h.6v.6h-.6z" fill-rule="evenodd"/>
<path d="M229.5 216.9h.6v.6h-.6z" fill-rule="evenodd"/>
<path d="M229.8 204.5h40.6z" fill-rule="evenodd"/>
<path d="M229.8 212.1h40.6z" fill-rule="evenodd"/>
<path d="M229.8 217.2h40.6z" fill-rule="evenodd"/>
<path d="M307.3 209.6v6.3z" fill-rule="evenodd"/>
<path d="M307.3 204.5v5.1z" fill-rule="evenodd"/>
<path d="M307.3 209.6h8.9z" fill-rule="evenodd"/>
<path d="M307.3 204.5h8.9z" fill-rule="evenodd"/>
<path d="M331.4 203.2v12.7z" fill-rule="evenodd"/>
<path d="M331.4 203.2h8.9z" fill-rule="evenodd"/>
<path d="M17.5 223.2h.6v.6h-.6z" fill-rule="evenodd"/>
<path d="M17.8 223.5h39.3z" fill-rule="evenodd"/>
<path d="M92.4 228.3h.6v.6h-.6z" fill-rule="evenodd"/>
<path d="M92.4 223.2h.6v.6h-.6z" fill-rule="evenodd"/>
<path d="M92.7 228.6h39.4z" fill-rule="evenodd"/>
<path d="M92.7 223.5h39.4z" fill-rule="evenodd"/>
<path d="M158.4 230.8h.6v.7h-.6z" fill-rule="evenodd"/>
<path d="M158.4 225.8h.6v.6h-.6z" fill-rule="evenodd"/>
<path d="M158.7 231.2h41.9z" fill-rule="evenodd"/>
<path d="M158.7 226.1h41.9z" fill-rule="evenodd"/>
<path d="M229.5 223.2h.6v.6h-.6z" fill-rule="evenodd"/>
<path d="M229.5 229.6h.6v.6h-.6z" fill-rule="evenodd"/>
<path d="M229.5 235.9h.6v.6h-.6z" fill-rule="evenodd"/>
<path d="M229.8 223.5h40.6z" fill-rule="evenodd"/>
<path d="M229.8 229.9h40.6z" fill-rule="evenodd"/>
<path d="M229.8 236.2h40.6z" fill-rule="evenodd"/>
<path d="M92.4 246.1h.6v.6h-.6z" fill-rule="evenodd"/>
<path d="M92.4 241h.6v.6h-.6z" fill-rule="evenodd"/>
<path d="M92.4 257.5h.6v.6h-.6z" fill-rule="evenodd"/>
<path d="M92.7 246.4h40.6z" fill-rule="evenodd"/>
<path d="M92.7 241.3h40.6z" fill-rule="evenodd"/>
<path d="M92.7 257.8h40.6z" fill-rule="evenodd"/>
<path d="M158.4 247.4h.6v.6h-.6z" fill-rule="evenodd"/>
<path d="M158.4 242.3h.6v.6h-.6z" fill-rule="evenodd"/>
<path d="M158.7 247.7h41.9z" fill-rule="evenodd"/>
<path d="M158.7 242.6h41.9z" fill-rule="evenodd"/>
<path d="M229.5 242.3h.6v.6h-.6z" fill-rule="evenodd"/>
<path d="M229.5 248.6h.6v.6h-.6z" fill-rule="evenodd"/>
<path d="M229.8 242.6h40.6z" fill-rule="evenodd"/>
<path d="M229.8 248.9h40.6z" fill-rule="evenodd"/>
<path d="M92.4 263.9h.6v.6h-.6z" fill-rule="evenodd"/>
<path d="M92.7 264.2h40.6z" fill-rule="evenodd"/>
<circle cx="307.3" cy="158.8" r=".25"/>
<circle cx="331.4" cy="158.8" r=".25"/>
<circle cx="354.2" cy="158.8" r=".25"/>
<circle cx="307.3" cy="168.9" r=".25"/>
<circle cx="307.3" cy="179.1" r=".25"/>
<circle cx="307.3" cy="174" r=".25"/>
<circle cx="307.3" cy="163.9" r=".25"/>
<circle cx="331.4" cy="175.3" r=".25"/>
<circle cx="331.4" cy="168.9" r=".25"/>
<circle cx="331.4" cy="163.9" r=".25"/>
<circle cx="354.2" cy="174" r=".25"/>
<circle cx="354.2" cy="179.1" r=".25"/>
<circle cx="354.2" cy="163.9" r=".25"/>
<circle cx="354.2" cy="168.9" r=".25"/>
<circle cx="307.3" cy="189.3" r=".25"/>
<circle cx="307.3" cy="194.3" r=".25"/>
<circle cx="307.3" cy="199.4" r=".25"/>
<circle cx="307.3" cy="184.2" r=".25"/>
<circle cx="331.4" cy="193.1" r=".25"/>
<circle cx="331.4" cy="181.6" r=".25"/>
<circle cx="331.4" cy="188" r=".25"/>
<circle cx="331.4" cy="198.1" r=".25"/>
<circle cx="354.2" cy="189.3" r=".25"/>
<circle cx="354.2" cy="184.2" r=".25"/>
<circle cx="307.3" cy="209.6" r=".25"/>
<circle cx="307.3" cy="204.5" r=".25"/>
<circle cx="331.4" cy="203.2" r=".25"/>
</g>
<path d="M231.1 125.8h40.6z" fill-rule="evenodd" fill="#000" stroke="#000" stroke-width=".45"/>
<path d="M231.1 125.8h40.6" fill="none" stroke="#000" stroke-width=".45"/>
<text font-size="11.4" x="297.1" y="233.6">Module Pins</text>
<text font-size="8.8" x="327.6" y="246.1">Broadcom</text>
<text font-size="4.6" x="299.4" y="263">B</text>
<g font-size="3.4">
<text x="318.7" y="15.8">BCM43907 Supplies</text>
<text x="25.4" y="20.9">Quad-SPI SFLASH</text>
<text x="101.6" y="20.9">Straps on GPIO's</text>
<text x="204.4" y="20.9">Strapping Options</text>
<text x="162.5" y="27.2">Pin</text>
<text x="196.8" y="27.2">Strap Function</text>
<text x="245.1" y="27.2">Internal Strap Pull</text>
<text x="101.6" y="59">JTAG</text>
<text x="25.4" y="65.3">SPI0</text>
<text x="25.4" y="92">SPI1</text>
<text x="101.6" y="94.5">GPIO's</text>
<text x="26.7" y="122.4">PWM</text>
<text x="168.9" y="123.7">RF_SW_CTRL</text>
<text x="246.3" y="121.2">RF</text>
<text x="101.6" y="141.5">USB</text>
<text x="245.1" y="147.8">MII/RMII</text>
<text x="337.7" y="147.8">GND</text>
<text x="170.1" y="155.5">I2S0</text>
<text x="101.6" y="166.9">SDIO</text>
<text x="25.4" y="170.7">MISC</text>
<text x="170.1" y="189.7">I2S1</text>
<text x="26.7" y="198.6">HIB Block</text>
<text x="101.6" y="207.5">FAST UART</text>
<text x="171.4" y="222.8">I2C0</text>
<text x="101.6" y="235.5">SLOW UART1</text>
<text x="171.4" y="239.3">I2C1</text>
<text x="101.6" y="253.2">SLOW UART2</text>
</g>
<text font-size="2.7" x="251.4" y="31.2">Chip Default</text>
<g font-size="2.3">
<text x="52.1" y="3.4">4</text>
<text x="161.3" y="3.4">3</text>
<text x="269.2" y="3.4">2</text>
<text x="374.6" y="3.4">1</text>
<text x="2.5" y="37.6">D</text>
<text x="160" y="36.4">GPIO_1</text>
<text x="189.2" y="36.4">gSPI Mode</text>
<text x="255.2" y="37.6">0</text>
<text x="427.9" y="37.6">D</text>
<text x="160" y="44">GPIO_7</text>
<text x="189.2" y="44">WCPU Boot Mode : 0 = TCROM Boot</text>
<text x="209.5" y="46.5">1 = TCMSRAM Boot</text>
<text x="255.2" y="44">0</text>
<text x="160" y="50.3">GPIO_9</text>
<text x="189.2" y="50.3">USB/HSIC Sel :</text>
<text x="209.5" y="50.3">0 = HSIC PHY</text>
<text x="209.5" y="52.9">1 = USB PHY</text>
<text x="255.2" y="50.3">0</text>
<text x="160" y="56.7">GPIO_11</text>
<text x="189.2" y="56.7">ACPU Boot Mode : 0 = SOCROM Boot</text>
<text x="209.5" y="59.2">1 = SOCSRAM Boot</text>
<text x="255.2" y="56.7">0</text>
<text x="160" y="63">GPIO_13</text>
<text x="189.2" y="63">SDIO Mode :</text>
<text x="209.5" y="63">0 = SDIO Device</text>
<text x="209.5" y="65.6">1 = SDIO Host</text>
<text x="255.2" y="63">0</text>
<text x="160" y="69.4">GPIO_15</text>
<text x="189.2" y="69.4">Host Vtrim Enable</text>
<text x="209.5" y="69.4">0 = Host Vtrm Disable</text>
<text x="209.5" y="71.9">1 = Host Vtrim Enable</text>
<text x="255.2" y="69.4">0</text>
<text x="160" y="75.7">RF_SW_CTRL_5</text>
<text x="189.2" y="75.7">Host DAP Clock Sel</text>
<text x="255.2" y="75.7">0</text>
<text x="160" y="82.1">RF_SW_CTRL_7</text>
<text x="189.2" y="82.1">Host RSRC Init</text>
<text x="255.2" y="82.1">0</text>
<text x="160" y="88.4">RF_SW_CTRL_9</text>
<text x="189.2" y="88.4">LPO Sel :</text>
<text x="209.5" y="88.4">0 = LPO from HIB</text>
<text x="255.2" y="88.4">0</text>
<text x="209.5" y="91">1 = Internal 32KHz LPO</text>
<text x="158.7" y="97.3">Note : GPIO_15 is a Strap for A0 IC Only and not for B0</text>
<text x="2.5" y="107.5">C</text>
<text x="427.9" y="107.5">C</text>
<text x="2.5" y="177.3">B</text>
<text x="427.9" y="177.3">B</text>
<text x="2.5" y="247.1">A</text>
<text x="327.6" y="250.9">Company Confidential</text>
<text x="427.9" y="247.1">A</text>
<text x="298.4" y="256">SIZE</text>
<text x="312.8" y="256">TITLE</text>
<text x="334.2" y="261.1">BCM943907WLCSPR_1</text>
<text x="310.1" y="269.7">14/04/2015:12:37</text>
<text x="383.7" y="269.7">6</text>
<text x="398.7" y="269.7">9</text>
<text x="295.8" y="270">DATE</text>
<text x="366.9" y="270">SHEET</text>
<text x="391.1" y="270">OF</text>
<text x="54.6" y="278.9">4</text>
<text x="161.3" y="278.9">3</text>
<text x="269.2" y="278.9">2</text>
<text x="374.6" y="278.9">1</text>
</g>
<g font-size="1.6">
<text x="303.5" y="17.5">VDD_VBAT</text>
<text x="59.2" y="23.9">TP1</text>
<text x="135" y="23.9">TP97</text>
<text x="322.5" y="22.6">VDD_VBAT</text>
<text x="349.6" y="21.4">TP44</text>
<text x="25.4" y="25.1">SFLASH_CLK</text>
<text x="58.8" y="29">TP91</text>
<text x="101.6" y="25.1">GPIO_1_GSPI_MODE</text>
<text x="134.5" y="29">TP103</text>
<text x="303.5" y="28.9">SR_VLX1_35</text>
<text x="25.4" y="35.3">SFLASH_MOSI_0</text>
<text x="25.4" y="30.2">SFLASH_CSN</text>
<text x="58.8" y="34.1">TP20</text>
<text x="101.6" y="30.2">GPIO_7_WCPU_BOOT_MODE</text>
<text x="101.6" y="35.3">GPIO_9_USB_HSIC_SEL</text>
<text x="134.5" y="34.1">TP105</text>
<text x="322.5" y="34">SR_VLX1_35</text>
<text x="349.6" y="32.8">TP46</text>
<text x="25.4" y="40.3">SFLASH_MISO_1</text>
<text x="58.8" y="39.1">TP21</text>
<text x="101.6" y="40.3">GPIO_11_ACPU_BOOT_MODE</text>
<text x="134.5" y="39.1">TP107</text>
<text x="304.7" y="39.1">VDD1_35</text>
<text x="25.4" y="45.4">SFLASH_MISO_2</text>
<text x="58.8" y="44.2">TP37</text>
<text x="101.6" y="45.4">GPIO_13_SDIO_MODE</text>
<text x="135.4" y="44.2">TP3</text>
<text x="323.8" y="44.1">VDD1_35</text>
<text x="349.6" y="42.9">TP47</text>
<text x="25.4" y="50.5">SFLASH_MISO_3</text>
<text x="58.8" y="49.3">TP45</text>
<text x="101.6" y="50.5">GPIO_15_HOST_VTRIM</text>
<text x="135.4" y="49.3">TP5</text>
<text x="303.5" y="50.5">VDD_3V3_LDO</text>
<text x="323.8" y="55.6">VDD_3V3_LDO</text>
<text x="349.1" y="54.4">TP187</text>
<text x="101.6" y="63.2">GPIO_2_JTAG_TCK</text>
<text x="135" y="62">TP98</text>
<text x="303.5" y="60.6">VDD_3V3_IN</text>
<text x="323.8" y="65.7">VDD_3V3_IN</text>
<text x="349.6" y="64.5">TP71</text>
<text x="25.4" y="68.3">SPI_0_CLK</text>
<text x="58.8" y="67.1">TP64</text>
<text x="101.6" y="68.3">GPIO_3_JTAG_TMS</text>
<text x="135" y="67.1">TP99</text>
<text x="303.5" y="69.5">VDD_3V3_IN_2</text>
<text x="25.4" y="73.3">SPI_0_MISO</text>
<text x="58.8" y="72.1">TP65</text>
<text x="58.8" y="77.2">TP66</text>
<text x="101.6" y="73.3">GPIO_4_JTAG_TDI</text>
<text x="134.5" y="72.1">TP100</text>
<text x="134.5" y="77.2">TP101</text>
<text x="323.8" y="74.6">VDD_3V3_IN_2</text>
<text x="349.6" y="73.4">TP76</text>
<text x="25.4" y="78.4">SPI_0_MOSI</text>
<text x="25.4" y="83.5">SPI_0_CS</text>
<text x="58.8" y="82.3">TP67</text>
<text x="101.6" y="78.4">GPIO_5_JTAG_TDO</text>
<text x="101.6" y="83.5">GPIO_6_JTAG_TRST_L</text>
<text x="134.5" y="82.3">TP102</text>
<text x="304.8" y="78.4">VDDIO</text>
<text x="323.8" y="83.5">VDDIO</text>
<text x="349.6" y="82.3">TP48</text>
<text x="302.2" y="89.9">VDDIO_AUDIO</text>
<text x="25.4" y="94.9">SPI_1_CLK</text>
<text x="58.8" y="93.7">TP81</text>
<text x="323.8" y="94.9">VDDIO_AUDIO</text>
<text x="349.6" y="93.7">TP49</text>
<text x="25.4" y="100">SPI_1_MISO</text>
<text x="58.8" y="98.8">TP82</text>
<text x="101.6" y="98.7">GPIO_0</text>
<text x="135" y="97.5">TP96</text>
<text x="302.2" y="100">USB_VDD_3V3</text>
<text x="25.4" y="105.1">SPI_1_MOSI</text>
<text x="58.8" y="103.9">TP83</text>
<text x="101.6" y="103.8">GPIO_8_TAP_SEL</text>
<text x="134.5" y="102.6">TP104</text>
<text x="134.5" y="107.7">TP106</text>
<text x="323.8" y="105.1">USB_VDD_3V3</text>
<text x="349.6" y="103.9">TP56</text>
<text x="25.4" y="110.2">SPI_1_CS</text>
<text x="58.8" y="109">TP84</text>
<text x="101.6" y="108.9">GPIO_10</text>
<text x="101.6" y="114">GPIO_12</text>
<text x="135.4" y="112.8">TP2</text>
<text x="303" y="108.9">VDDIO_SD</text>
<text x="323.8" y="114">VDDIO_SD</text>
<text x="349.1" y="112.8">TP115</text>
<text x="101.6" y="119.1">GPIO_14</text>
<text x="135.4" y="117.9">TP4</text>
<text x="301.9" y="119.1">VDDIO_RMII</text>
<text x="58.8" y="125.5">TP85</text>
<text x="101.6" y="124.1">GPIO_16</text>
<text x="135.4" y="122.9">TP6</text>
<text x="199.7" y="125.5">TP50</text>
<text x="242.5" y="125.4">RF_ANT0</text>
<text x="273.4" y="124.2">TP57</text>
<text x="323.8" y="124.1">VDDIO_RMII</text>
<text x="349.6" y="122.9">TP58</text>
<text x="25.4" y="131.8">PWM_1</text>
<text x="25.4" y="126.7">PWM_0</text>
<text x="58.8" y="130.6">TP86</text>
<text x="168.9" y="126.7">ANT0_DIV_RF_SW_CTRL_4</text>
<text x="168.9" y="131.8">ANT1_DIV_RF_SW_CTRL_5_DAP_CLK_SEL</text>
<text x="199.7" y="130.6">TP51</text>
<text x="25.4" y="136.8">PWM_2</text>
<text x="58.8" y="135.6">TP87</text>
<text x="25.4" y="141.9">PWM_3</text>
<text x="58.8" y="140.7">TP88</text>
<text x="25.4" y="147">PWM_4</text>
<text x="58.8" y="145.8">TP89</text>
<text x="101.6" y="145.7">USB2_DN</text>
<text x="135.4" y="144.5">TP7</text>
<text x="135.4" y="149.6">TP8</text>
<text x="25.4" y="152.1">PWM_5</text>
<text x="58.8" y="150.9">TP90</text>
<text x="101.6" y="150.8">USB2_DP</text>
<text x="101.6" y="155.9">USB2_HOST_DEV_SEL</text>
<text x="135.4" y="154.7">TP9</text>
<text x="241.2" y="154.6">MII_RMII_MDC</text>
<text x="272.1" y="153.4">TP78</text>
<text x="311.1" y="153.3">GND</text>
<text x="317.8" y="152.1">TP41</text>
<text x="333.9" y="153.3">GND</text>
<text x="341.5" y="152.1">TP125</text>
<text x="356.8" y="153.3">GND</text>
<text x="364.4" y="152.1">TP146</text>
<text x="170.1" y="158.4">I2S0_SCK_BCLK</text>
<text x="201" y="157.2">TP23</text>
<text x="241.2" y="161">MII_RMII_MDIO</text>
<text x="272.1" y="159.8">TP22</text>
<text x="317.8" y="157.2">TP62</text>
<text x="341.5" y="157.2">TP126</text>
<text x="364.4" y="157.2">TP147</text>
<text x="170.1" y="163.5">I2S0_WS_LRCLK</text>
<text x="201" y="162.3">TP24</text>
<text x="201" y="167.4">TP25</text>
<text x="241.2" y="167.3">MII_TXC_RMII_REF_CLK</text>
<text x="272.1" y="166.1">TP75</text>
<text x="317.4" y="162.3">TP109</text>
<text x="317.4" y="167.4">TP112</text>
<text x="341.5" y="162.3">TP127</text>
<text x="341.5" y="167.4">TP128</text>
<text x="364.4" y="162.3">TP148</text>
<text x="364.4" y="167.4">TP151</text>
<text x="58.8" y="173.7">TP93</text>
<text x="101.6" y="171.1">SDIO_CLK</text>
<text x="133.7" y="169.9">TP10</text>
<text x="170.1" y="168.6">I2S0_MCK</text>
<text x="170.1" y="173.7">I2S0_SD_IN</text>
<text x="201" y="172.5">TP26</text>
<text x="241.2" y="173.7">MII_RMII_TXEN</text>
<text x="272.1" y="172.5">TP92</text>
<text x="317.4" y="172.5">TP116</text>
<text x="341.5" y="173.7">TP133</text>
<text x="364.4" y="172.5">TP154</text>
<text x="25.4" y="174.9">RESET_N</text>
<text x="58.8" y="178.8">TP95</text>
<text x="101.6" y="176.2">SDIO_CMD</text>
<text x="133.7" y="175">TP11</text>
<text x="170.1" y="178.7">I2S0_SD_OUT</text>
<text x="201" y="177.5">TP27</text>
<text x="241.2" y="178.7">MII_RMII_TXD0</text>
<text x="272.1" y="177.5">TP70</text>
<text x="317.4" y="177.5">TP117</text>
<text x="364.4" y="177.5">TP158</text>
<text x="25.4" y="180">JTAG_SEL</text>
<text x="25.4" y="185.1">RF_GPAIO_OUT</text>
<text x="58.4" y="183.9">TP108</text>
<text x="101.6" y="181.3">SDIO_DATA0</text>
<text x="133.7" y="180.1">TP12</text>
<text x="133.7" y="185.2">TP13</text>
<text x="241.2" y="185.1">MII_RMII_TXD1</text>
<text x="272.1" y="183.9">TP73</text>
<text x="317.4" y="182.6">TP119</text>
<text x="341.5" y="180.1">TP137</text>
<text x="364.4" y="182.6">TP160</text>
<text x="101.6" y="191.4">SDIO_DATA2</text>
<text x="101.6" y="186.3">SDIO_DATA1</text>
<text x="133.7" y="190.2">TP14</text>
<text x="202.3" y="191.5">TP28</text>
<text x="241.2" y="191.4">MII_TXD2</text>
<text x="272.1" y="190.2">TP94</text>
<text x="317.4" y="187.7">TP120</text>
<text x="341.5" y="186.4">TP139</text>
<text x="341.5" y="191.5">TP140</text>
<text x="364.4" y="187.7">TP161</text>
<text x="101.6" y="196.5">SDIO_DATA3</text>
<text x="133.7" y="195.3">TP15</text>
<text x="170.1" y="192.7">I2S1_SCK_BCLK</text>
<text x="170.1" y="197.8">I2S1_WS_LRCLK</text>
<text x="202.3" y="196.6">TP29</text>
<text x="241.2" y="197.8">MII_TXD3</text>
<text x="271.7" y="196.6">TP188</text>
<text x="317.4" y="192.8">TP121</text>
<text x="317.4" y="197.9">TP122</text>
<text x="341.5" y="196.6">TP141</text>
<text x="25.4" y="202.9">HIB_XTAL_OUT</text>
<text x="58.8" y="201.7">TP38</text>
<text x="170.1" y="202.9">I2S1_MCK</text>
<text x="202.3" y="201.7">TP30</text>
<text x="271.7" y="202.9">TP189</text>
<text x="317.4" y="202.9">TP123</text>
<text x="341.5" y="201.7">TP142</text>
<text x="25.4" y="207.9">HIB_XTAL_IN</text>
<text x="58.8" y="206.7">TP39</text>
<text x="170.1" y="207.9">I2S1_SD_IN</text>
<text x="202.3" y="206.7">TP31</text>
<text x="241.2" y="204.1">MII_RXC</text>
<text x="317.4" y="208">TP124</text>
<text x="25.4" y="213">HIB_REG_ON_IN</text>
<text x="58.8" y="211.8">TP40</text>
<text x="101.6" y="213">UART0_RXD_IN</text>
<text x="133.7" y="211.8">TP16</text>
<text x="170.1" y="213">I2S1_SD_OUT</text>
<text x="202.3" y="211.8">TP32</text>
<text x="241.2" y="211.7">MII_RXDV_RMII_CRS_DV</text>
<text x="272.1" y="210.5">TP59</text>
<text x="272.1" y="215.6">TP60</text>
<text x="25.4" y="218.1">HIB_WAKE</text>
<text x="58.8" y="216.9">TP42</text>
<text x="58.8" y="222">TP43</text>
<text x="101.6" y="218.1">UART0_TXD_OUT</text>
<text x="133.7" y="216.9">TP17</text>
<text x="133.7" y="222">TP18</text>
<text x="241.2" y="216.8">MII_RMII_RXD0</text>
<text x="272.1" y="222">TP61</text>
<text x="305.5" y="220.5">GND</text>
<text x="329.6" y="220.5">GND</text>
<text x="352.5" y="220.5">GND</text>
<text x="25.4" y="223.2">HIB_LPO_SEL</text>
<text x="101.6" y="223.2">UART0_CTS_IN</text>
<text x="133.7" y="227.1">TP19</text>
<text x="168.1" y="225.7">I2C_0_SDA</text>
<text x="202.3" y="224.5">TP33</text>
<text x="241.2" y="223.2">MII_RMII_RXD1</text>
<text x="101.6" y="228.2">UART0_RTS_OUT</text>
<text x="168.3" y="230.8">I2C_0_SCL</text>
<text x="202.3" y="229.6">TP34</text>
<text x="241.2" y="229.5">MII_RXD2</text>
<text x="272.1" y="228.3">TP68</text>
<text x="135" y="239.8">TP52</text>
<text x="241.2" y="235.9">MII_RXD3</text>
<text x="272.1" y="234.7">TP69</text>
<text x="104.1" y="240.9">RF_SW_CTRL_6_UART1_RX_IN</text>
<text x="135" y="244.8">TP53</text>
<text x="168.1" y="242.2">I2C_1_SDA</text>
<text x="202.3" y="241">TP35</text>
<text x="241.2" y="242.2">MII_COL</text>
<text x="272.1" y="241">TP72</text>
<text x="95.2" y="246">RF_SW_CTRL_7_RSRC_INIT_MODE_UART1_TX_OUT</text>
<text x="168.3" y="247.3">I2C_1_SCL</text>
<text x="202.3" y="246.1">TP36</text>
<text x="241.2" y="248.6">MII_CRS</text>
<text x="272.1" y="247.4">TP74</text>
<text x="96.5" y="257.5">RF_SW_CTRL_8_UART2_RX</text>
<text x="135" y="256.3">TP54</text>
<text x="95.2" y="263.8">RF_SW_CTRL_9_HIB_LPO_SEL_UART2_TX</text>
<text x="135" y="262.6">TP55</text>
</g>
</svg>
